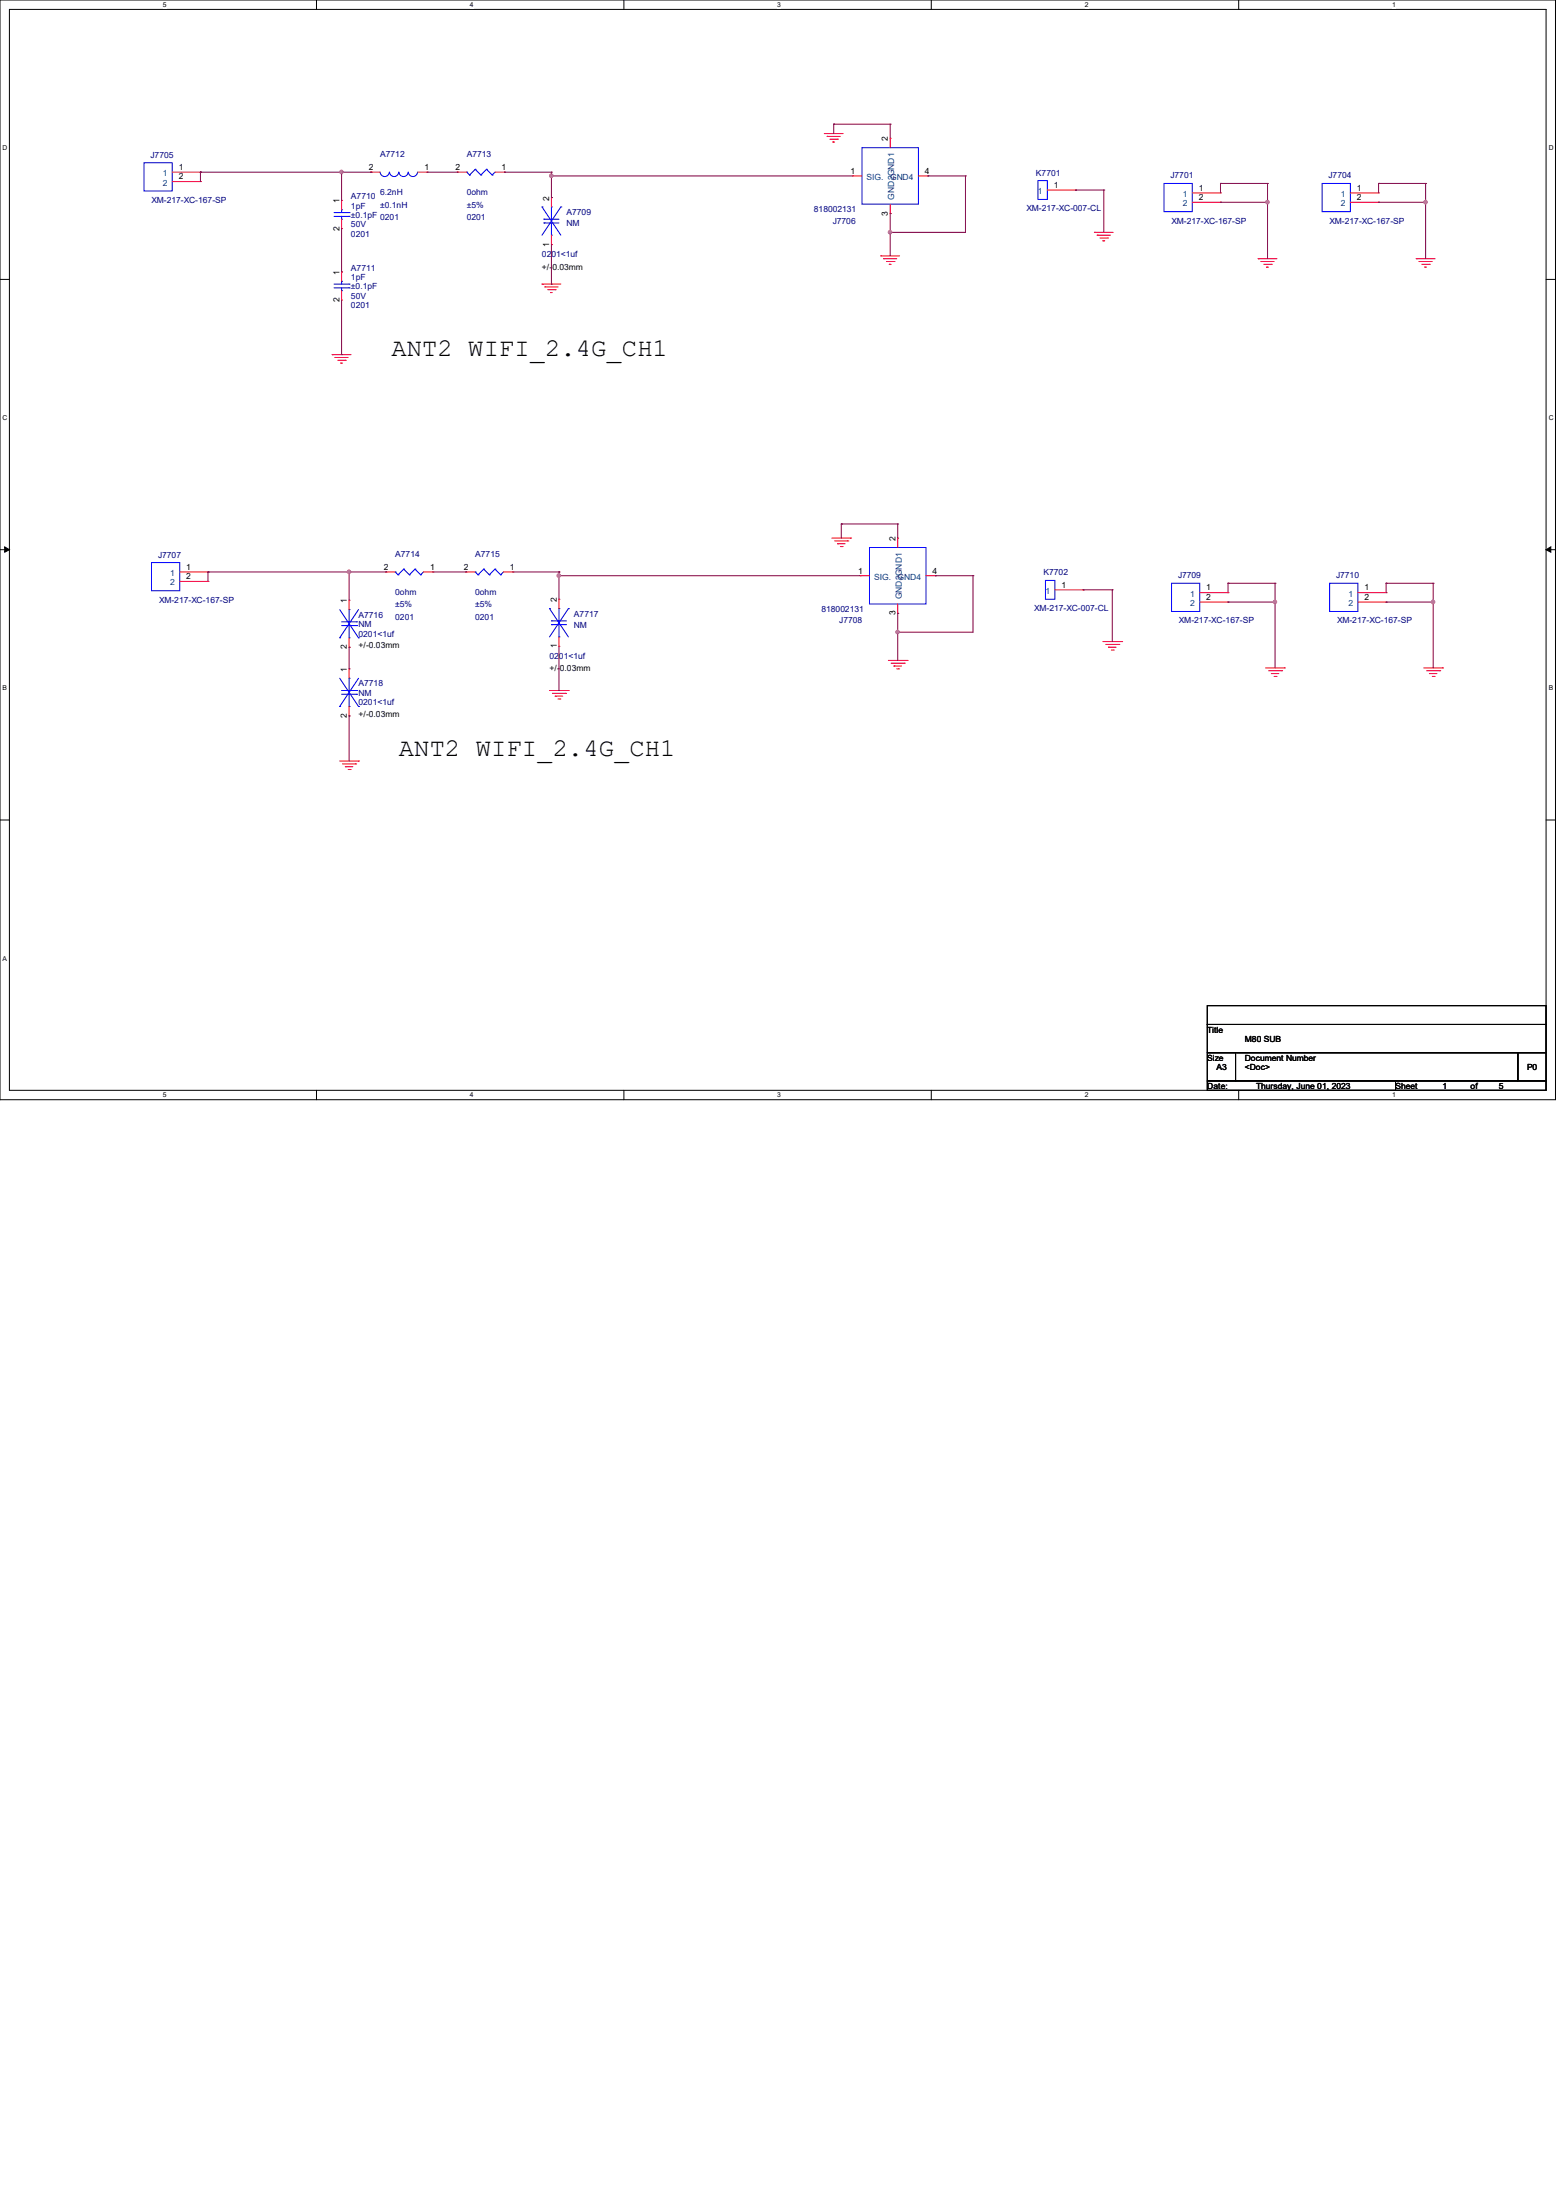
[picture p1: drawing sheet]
<svg xmlns="http://www.w3.org/2000/svg" width="210mm" height="297mm" viewBox="0 0 210 297" stroke-linecap="round" stroke-linejoin="round" font-family="sans-serif">
<path d="M0 0h209.9v148.5h-209.9zM1.3 1.3h207.4v145.9h-207.4z" fill="none" stroke="#000" stroke-width=".13"/>
<g fill="#fff">
<path d="M22 .1h.5v1h-.5z"/>
<path d="M22 147.3h.5v1h-.5z"/>
</g>
<path d="M42.7 0v1.3M42.7 147.2v1.3" fill="none" stroke="#000" stroke-width=".13"/>
<g fill="#fff">
<path d="M63.4 .1h.5v1h-.5z"/>
<path d="M63.4 147.3h.5v1h-.5z"/>
</g>
<path d="M84.2 0v1.3M84.2 147.2v1.3" fill="none" stroke="#000" stroke-width=".13"/>
<g fill="#fff">
<path d="M104.9 .1h.5v1h-.5z"/>
<path d="M104.9 147.3h.5v1h-.5z"/>
</g>
<path d="M125.7 0v1.3M125.7 147.2v1.3" fill="none" stroke="#000" stroke-width=".13"/>
<g fill="#fff">
<path d="M146.4 .1h.5v1h-.5z"/>
<path d="M146.4 147.3h.5v1h-.5z"/>
</g>
<path d="M167.2 0v1.3M167.2 147.2v1.3" fill="none" stroke="#000" stroke-width=".13"/>
<g fill="#fff">
<path d="M187.9 .1h.5v1h-.5z"/>
<path d="M187.9 147.3h.5v1h-.5z"/>
<path d="M.3 19.5h.7v1h-.7z"/>
<path d="M209 19.5h.6v1h-.6z"/>
<path d="M.3 55.9h.7v1h-.7z"/>
<path d="M209 55.9h.6v1h-.6z"/>
</g>
<path d="M0 37.7h1.3M208.7 37.7h1.2" fill="none" stroke="#000" stroke-width=".13"/>
<g fill="#fff">
<path d="M.3 92.4h.6v1h-.6z"/>
<path d="M209 92.4h.6v1h-.6z"/>
</g>
<path d="M0 74.2h1.3M208.7 74.2h1.2" fill="none" stroke="#000" stroke-width=".13"/>
<path d="M.6 73.8l.7 .4-.7 .3zM208.7 74.2l.6-.4v.7z" fill="#000" stroke="#000" stroke-width=".13"/>
<path d="M.3 128.9h.6v1h-.6z" fill="#fff"/>
<path d="M0 110.7h1.3M208.7 110.7h1.2M162.9 135.8h45.8v2.5h-45.8zM162.9 138.3h45.8v3.8h-45.8zM162.9 142.1h3.9v3.8h-3.9zM162.9 145.9h25.4v1.3h-25.4zM166.8 142.1h38.1v3.8h-38.1zM188.3 145.9h20.4v1.3h-20.4zM204.9 142.1h3.8v3.8h-3.8z" fill="none" stroke="#000" stroke-width=".13"/>
<g fill="none" stroke="#f00" stroke-width=".13">
<path d="M111.3 18h.1M111.3 18h2.5M111.6 18.4h.1M111.6 18.4h1.8M112 18.8h1M112.4 19.2h.1M112.4 19.2h.2M113 18.8h.1M120.1 18.7h.1M120.1 18.7v1.2M23.2 23.2h3.9M23.2 24.5h3.9"/>
<path d="M27.1 23.2h.1M27.1 24.5h.1M46.1 27.1h.1M46.1 30.9h.1M46.1 36.7h.1M46.1 27.1v1.2M46.1 29.6v1.3M46.1 36.7v1.3M46.1 39.2v1.3M50 23.2h.1M50 23.2h1.3M56.4 23.2h1.3"/>
<path d="M57.7 23.2h.1M61.7 23.2h.1M61.7 23.2h1.3M66.8 23.2h1.3M68.1 23.2h.1M73.2 38.4h.1M73.2 38.4h2.5M73.5 38.7h.1M73.5 38.7h1.8M73.9 39.1h1M74.3 39.5h.1M74.3 39.5h.2"/>
<path d="M74.4 33h.1M74.4 26.7h.1M74.4 26.7v1.2M74.4 31.7v1.3M74.9 39.1h.1M115.1 23.7h.1M115.1 23.7h1.2M118.9 34.5h.1M118.9 34.5h2.5M119.3 34.9h.1M119.3 34.9h1.7M119.6 35.3h1"/>
<path d="M120 35.7h.1M120 35.7h.3M120.1 28.8h.1M120.1 27.6v1.2M120.6 35.3h.1M124 23.7h1.2M125.2 23.7h.1M141.4 25.7h3.8M145.2 25.7h.1M147.7 31.4h.1M147.7 31.4h2.5M148.1 31.7h.1"/>
<path d="M148.1 31.7h1.8M148.5 32.1h1M148.8 32.5h.1M148.8 32.5h.3M149.5 32.1h.1M160.9 26h3.8M160.9 27.3h3.8M164.7 26h.1M164.7 27.3h.1M169.8 34.9h.1M169.8 34.9h2.5M170.2 35.3h.1"/>
<path d="M170.2 35.3h1.8M170.6 35.7h1M170.9 36.1h.1M170.9 36.1h.3M171.6 35.7h.1M182.2 26h3.9M182.2 27.3h3.9M186.1 26h.1M186.1 27.3h.1M191.1 34.9h.1M191.1 34.9h2.6M191.5 35.3h.1"/>
<path d="M191.5 35.3h1.8M191.9 35.7h1M192.3 36.1h.1M192.3 36.1h.2M192.9 35.7h.1M44.8 47.9h.1M44.8 47.9h2.6M45.2 48.3h.1M45.2 48.3h1.8M45.6 48.6h1M46 49h.1M46 49h.2"/>
<path d="M46.1 40.5h.1M46.6 48.6h.1M24.3 77.2h3.8M24.3 78.5h3.8M28.1 77.2h.1M28.1 78.5h.1M52.1 77.2h.1M52.1 77.2h1.2M57.1 77.2h1.3M58.4 77.2h.1M62.9 77.2h.1M62.9 77.2h1.2"/>
<path d="M67.9 77.2h1.3M69.2 77.2h.1M112.3 72.6h2.5M112.6 73h1.8M113 73.4h.1M113 73.4h1M113.4 73.8h.3M113.7 73.8h.1M114.4 73h.1M114.8 72.6h.1M116.1 77.7h.1M116.1 77.7h1.2"/>
<path d="M121.2 72.6h.1M121.2 72.6v1.3M125 77.7h1.2M126.2 77.7h.1M142.4 79.6h3.8M146.2 79.6h.1M47.1 90.3h.1M47.1 96.6h.1M47.1 81h.1M47.1 87.4h.1M47.1 81v1.3M47.1 86.1v1.3"/>
<path d="M47.1 90.3v1.3M47.1 95.4v1.2M74.2 93.2h2.5M74.5 93.6h1.8M74.9 94h.1M74.9 94h1M75.3 94.4h.3M75.4 87.2h.1M75.4 80.9h.1M75.4 80.9v1.3M75.4 86v1.2M75.6 94.4h.1"/>
<path d="M76.3 93.6h.1M76.7 93.2h.1M119.9 89.2h2.5M120.3 89.5h1.7M120.6 89.9h.1M120.6 89.9h1.1M121 90.3h.3M121.2 82.8h.1M121.2 81.5v1.3M121.3 90.3h.1M122 89.5h.1M122.4 89.2h.1"/>
<path d="M148.8 86.6h2.6M149.2 87h1.8M149.6 87.4h.1M149.6 87.4h1M150 87.8h.2M150.2 87.8h.1M151 87h.1M151.4 86.6h.1M161.9 80h3.8M161.9 81.3h3.8M165.7 80h.1M165.7 81.3h.1"/>
<path d="M170.8 90.2h2.6M171.2 90.6h1.8M171.6 90.9h.1M171.6 90.9h1M172 91.3h.2M172.2 91.3h.1M173 90.6h.1M173.4 90.2h.1M183.3 80h3.8M183.3 81.3h3.8M187.1 80h.1M187.1 81.3h.1"/>
<path d="M192.2 90.2h2.5M192.5 90.6h1.8M192.9 90.9h.1M192.9 90.9h1M193.3 91.3h.2M193.5 91.3h.1M194.3 90.6h.1M194.7 90.2h.1M45.8 102.7h2.6M46.2 103.1h1.8M46.6 103.5h.1M46.6 103.5h1"/>
<path d="M47 103.9h.2M47.2 103.9h.1M48 103.1h.1M48.4 102.7h.1"/>
</g>
<g fill="none" stroke="#00f" stroke-width=".13">
<path d="M116.3 19.9h7.7v7.7h-7.7zM19.4 22h3.8v3.8h-3.8zM45.1 28.7h2M45.1 29.2h2M45.1 38.4h2M45.1 38.9h2M46.1 28.3h.1M46.1 29.6h.1M46.1 38h.1M46.1 39.2h.1M46.1 28.3v.4M46.1 29.2v.4"/>
<path d="M46.1 38v.4M46.1 38.9v.3M47.1 28.7h.1M47.1 29.2h.1M47.1 38.4h.1M47.1 38.9h.1M52.5 23.2a.61 .61 0 0 1-.6 .6 .61 .61 0 0 1-.6-.6M53.8 23.2a.61 .61 0 0 1-.6 .6 .61 .61 0 0 1-.6-.6M55.1 23.2a.61 .61 0 0 1-.6 .6 .61 .61 0 0 1-.7-.6M56.3 23.2a.61 .61 0 0 1-.6 .6 .61 .61 0 0 1-.6-.6M63 23.2h.1M63 23.2l.4 .4"/>
<path d="M63.4 23.6h.1M64.1 22.9h.1M64.1 22.9l.8 .7M64.1 22.9l-.7 .7M64.9 23.6h.1M65.7 22.9h.1M65.7 22.9l.7 .7M65.7 22.9l-.8 .7M66.4 23.6h.1M66.8 23.2l-.4 .4M73.2 27.9h.1M73.2 27.9l2.5 3.8"/>
<path d="M73.4 30.1h.1M73.4 29.6h.1M73.4 30.1h2M73.4 29.6h2M74.4 31.7h.1M74.4 27.9h.1M74.4 27.9v1.7M74.4 30.1v1.6M75.7 27.9h.1M75.7 27.9l-2.5 3.8M140.1 24.4h1.3v2.5h-1.3zM157.1 24.8h3.8v3.8h-3.8z"/>
<path d="M178.4 24.8h3.8v3.8h-3.8zM20.4 75.9h3.9v3.9h-3.9zM53.3 77.2h.1M53.3 77.2l.4 .4M53.7 77.6h.1M54.5 76.8h.1M54.5 76.8l.7 .8M54.5 76.8l-.8 .8M55.2 77.6h.1M56 76.8h.1M56 76.8l.8 .8M56 76.8l-.8 .8"/>
<path d="M56.8 77.6h.1M57.1 77.2l-.3 .4M64.1 77.2h.1M64.1 77.2l.4 .4M64.5 77.6h.1M65.3 76.8h.1M65.3 76.8l.7 .8M65.3 76.8l-.8 .8M66 77.6h.1M66.8 76.8h.1M66.8 76.8l.8 .8M66.8 76.8l-.8 .8"/>
<path d="M67.6 77.6h.1M67.9 77.2l-.3 .4M117.3 73.9h7.7v7.6h-7.7zM141.1 78.4h1.3v2.5h-1.3zM158.1 78.7h3.8v3.8h-3.8zM179.5 78.7h3.8v3.8h-3.8zM45.8 95.4h.1M45.8 86.1h.1M45.8 91.6l2.6 3.8M45.8 82.3l2.6 3.8M46.1 93.2h2M46.1 93.7h2"/>
<path d="M46.1 83.9h2M46.1 84.5h2M47.1 91.6h.1M47.1 95.4h.1M47.1 82.3h.1M47.1 86.1h.1M47.1 82.3v1.6M47.1 84.5v1.6M47.1 91.6v1.6M47.1 93.7v1.7M48.1 93.2h.1M48.1 93.7h.1"/>
<path d="M48.1 83.9h.1M48.1 84.5h.1M48.4 95.4h.1M48.4 86.1h.1M48.4 91.6l-2.6 3.8M48.4 82.3l-2.6 3.8M74.2 82.2h.1M74.2 82.2l2.5 3.8M74.4 84.3h.1M74.4 83.8h.1M74.4 84.3h2.1M74.4 83.8h2.1"/>
<path d="M75.4 86h.1M75.4 82.2h.1M75.4 82.2v1.6M75.4 84.3v1.7M76.7 82.2h.1M76.7 82.2l-2.5 3.8"/>
</g>
<g fill="none" stroke="#800040" stroke-width=".13">
<path d="M112.5 16.8h.1M112.5 16.8v1.2M112.5 16.8h7.6M120.1 16.8h.1M120.1 16.8v1.9M27.1 23.2h.1M27.1 23.2h22.9M27.1 23.2v1.3M46.1 23.2h.1M46.1 36.7h.1M46.1 23.2v3.9M46.1 30.9v5.8"/>
<path d="M50 23.2h.1M57.7 23.2h4M61.7 23.2h.1M68.1 23.2h.1M68.1 23.2h6.3M74.4 26.7h.1M74.4 23.7h.1M74.4 23.2h.1M74.4 38.4h.1M74.4 23.2v3.5M74.4 33v5.4M74.4 23.7h40.7"/>
<path d="M120.1 28.8h.1M120.1 31.4h.1M120.1 28.8v5.7M125.2 23.7h.1M125.2 23.7h5.1M130.3 23.7h.1M130.3 23.7v7.7h-10.2M145.2 25.7h.1M145.2 25.7h3.8M149 25.7h.1M149 25.7v5.7M164.7 24.8h.1"/>
<path d="M164.7 27.3h.1M164.7 24.8v1.2M164.7 24.8h6.4M164.7 27.3h6.4M171.1 24.8h.1M171.1 27.3h.1M171.1 24.8v10.1M186.1 24.8h.1M186.1 27.3h.1M186.1 24.8h6.3M186.1 27.3h6.3M186.1 24.8v1.2"/>
<path d="M192.4 24.8h.1M192.4 27.3h.1M192.4 24.8v10.1M46.1 47.9h.1M46.1 40.5v7.4M28.1 77.2h.1M28.1 77.2v1.3M28.1 77.2h24M47.1 77.2h.1M47.1 77.2v3.8M52.1 77.2h.1M58.4 77.2h4.5"/>
<path d="M62.9 77.2h.1M69.2 77.2h6.2M75.4 77.7h.1M75.4 77.2h.1M75.4 77.2v3.7M75.4 77.7h40.7M113.5 70.7h.1M113.5 70.7v1.9M113.5 70.7h7.7M121.2 70.7h.1M121.2 70.7v1.9M126.2 77.7h.1"/>
<path d="M126.2 77.7h5.1M131.3 77.7h.1M131.3 77.7v7.6h-10.1M146.2 79.6h.1M146.2 79.6h3.9M150.1 79.6h.1M150.1 79.6v7M165.7 78.7h.1M165.7 78.7h6.4M165.7 78.7v1.3M172.1 78.7h.1M172.1 78.7v11.5"/>
<path d="M187.1 78.7h.1M187.1 78.7h6.3M187.1 78.7v1.3M193.4 78.7h.1M193.4 78.7v11.5M47.1 87.4h.1M47.1 96.6h.1M47.1 87.4v2.9M47.1 96.6v6.1M75.4 93.2h.1M75.4 87.2v6M121.2 82.8h.1"/>
<path d="M121.2 85.3h.1M121.2 82.8v6.4M165.7 81.3h.1M165.7 81.3h6.4M172.1 81.3h.1M187.1 81.3h.1M187.1 81.3h6.3M193.4 81.3h.1"/>
</g>
<g fill="#f0f" stroke="#f0f" stroke-width=".13">
<circle cx="46.1" cy="23.2" r=".23"/>
<circle cx="74.4" cy="23.7" r=".23"/>
<circle cx="120.1" cy="31.3" r=".23"/>
<circle cx="171" cy="27.3" r=".23"/>
<circle cx="192.4" cy="27.3" r=".23"/>
<circle cx="47.1" cy="77.2" r=".23"/>
<circle cx="75.4" cy="77.7" r=".23"/>
<circle cx="172.1" cy="81.3" r=".23"/>
<circle cx="193.4" cy="81.3" r=".23"/>
<circle cx="121.1" cy="85.3" r=".23"/>
</g>
<g font-size="3.4">
<text x="52.8" y="48">ANT2 WIFI_2.4G_CH1</text>
<text x="53.8" y="102">ANT2 WIFI_2.4G_CH1</text>
</g>
<g font-size="1.1" fill="#000080">
<text x="20.3" y="21.3">J7705</text>
<text x="51.3" y="21.2">A7712</text>
<text x="63" y="21.2">A7713</text>
<text x="139.8" y="23.7">K7701</text>
<text x="20.4" y="27.4">XM-217-XC-167-SP</text>
<text x="47.4" y="26.9">A7710</text>
<text x="47.4" y="28.2">1pF</text>
<text x="47.4" y="29.4">±0.1pF 0201</text>
<text x="51.3" y="26.4">6.2nH</text>
<text x="51.3" y="28">±0.1nH</text>
<text x="63" y="26.4">0ohm</text>
<text x="63" y="28">±5%</text>
<text x="63" y="29.7">0201</text>
<text x="76.4" y="29">A7709</text>
<text x="109.8" y="28.7">818002131</text>
<text x="138.5" y="28.5">XM-217-XC-007-CL</text>
<text x="158" y="24.1">J7701</text>
<text x="179.3" y="24.1">J7704</text>
<text x="47.4" y="32">0201</text>
<text x="47.4" y="30.7">50V</text>
<text x="73.1" y="34.8">0201&lt;1uf</text>
<text x="76.4" y="30.6">NM</text>
<text x="112.4" y="30.2">J7706</text>
<text x="158.1" y="30.2">XM-217-XC-167-SP</text>
<text x="179.4" y="30.2">XM-217-XC-167-SP</text>
<text x="47.4" y="36.5">A7711</text>
<text x="47.4" y="37.8">1pF</text>
<text x="47.4" y="41.6">0201</text>
<text x="47.4" y="40.3">50V</text>
<text x="47.4" y="39.1">±0.1pF</text>
<text x="21.3" y="75.3">J7707</text>
<text x="53.3" y="75.1">A7714</text>
<text x="64.1" y="75.1">A7715</text>
<text x="140.8" y="77.7">K7702</text>
<text x="21.5" y="81.4">XM-217-XC-167-SP</text>
<text x="48.4" y="83.4">A7716</text>
<text x="53.3" y="80.3">0ohm</text>
<text x="53.3" y="82">±5%</text>
<text x="53.3" y="83.7">0201</text>
<text x="64.1" y="80.3">0ohm</text>
<text x="64.1" y="82">±5%</text>
<text x="64.1" y="83.7">0201</text>
<text x="77.5" y="83.3">A7717</text>
<text x="110.9" y="82.6">818002131</text>
<text x="139.6" y="82.5">XM-217-XC-007-CL</text>
<text x="159" y="78.1">J7709</text>
<text x="180.3" y="78.1">J7710</text>
<text x="48.4" y="84.7">NM</text>
<text x="48.4" y="85.9">0201&lt;1uf</text>
<text x="74.2" y="89">0201&lt;1uf</text>
<text x="77.5" y="84.8">NM</text>
<text x="113.3" y="84.2">J7708</text>
<text x="159.1" y="84.2">XM-217-XC-167-SP</text>
<text x="180.5" y="84.2">XM-217-XC-167-SP</text>
<text x="48.4" y="92.7">A7718</text>
<text x="48.4" y="93.9">NM</text>
<text x="48.4" y="95.2">0201&lt;1uf</text>
</g>
<g font-size="1.1" fill="#004080">
<text x="22" y="23.8">1</text>
<text x="22" y="25.1">2</text>
<text x="117" y="24.3">SIG.</text>
<text x="120.1" y="24.3">GND4</text>
<text x="120.7" y="26.9" transform="rotate(-90 120.7 26.9)">GND2GND1</text>
<text x="140.1" y="26.2">1</text>
<text x="159.6" y="26.6">1</text>
<text x="159.6" y="27.9">2</text>
<text x="181" y="26.6">1</text>
<text x="181" y="27.9">2</text>
<text x="23" y="77.8">1</text>
<text x="23" y="79">2</text>
<text x="118" y="78.3">SIG.</text>
<text x="121.1" y="78.3">GND4</text>
<text x="121.7" y="80.9" transform="rotate(-90 121.7 80.9)">GND2GND1</text>
<text x="141.1" y="80.2">1</text>
<text x="160.6" y="80.6">1</text>
<text x="160.6" y="81.8">2</text>
<text x="182" y="80.6">1</text>
<text x="182" y="81.8">2</text>
</g>
<g font-size="1.1">
<text x="24.1" y="22.9">1</text>
<text x="49.8" y="22.9">2</text>
<text x="57.3" y="22.9">1</text>
<text x="61.5" y="22.9">2</text>
<text x="67.7" y="22.9">1</text>
<text x="114.8" y="23.5">1</text>
<text x="119.8" y="19.1" transform="rotate(-90 119.8 19.1)">2</text>
<text x="124.8" y="23.5">4</text>
<text x="24.1" y="24.2">2</text>
<text x="45.8" y="27.5" transform="rotate(-90 45.8 27.5)">1</text>
<text x="74.1" y="27.1" transform="rotate(-90 74.1 27.1)">2</text>
<text x="119.8" y="29.1" transform="rotate(-90 119.8 29.1)">3</text>
<text x="142.2" y="25.4">1</text>
<text x="161.8" y="25.7">1</text>
<text x="161.8" y="27">2</text>
<text x="183.1" y="25.7">1</text>
<text x="183.1" y="27">2</text>
<text x="45.8" y="31.1" transform="rotate(-90 45.8 31.1)">2</text>
<text x="74.1" y="33.3" transform="rotate(-90 74.1 33.3)">1</text>
<text x="45.8" y="40.8" transform="rotate(-90 45.8 40.8)">2</text>
<text x="45.8" y="37.1" transform="rotate(-90 45.8 37.1)">1</text>
<text x="73.1" y="36.4">+/-0.03mm</text>
<text x="25.1" y="76.9">1</text>
<text x="51.8" y="76.9">2</text>
<text x="58" y="76.9">1</text>
<text x="62.6" y="76.9">2</text>
<text x="68.8" y="76.9">1</text>
<text x="115.8" y="77.4">1</text>
<text x="120.9" y="73" transform="rotate(-90 120.9 73)">2</text>
<text x="125.8" y="77.4">4</text>
<text x="25.1" y="78.2">2</text>
<text x="46.8" y="81.4" transform="rotate(-90 46.8 81.4)">1</text>
<text x="75.1" y="81.3" transform="rotate(-90 75.1 81.3)">2</text>
<text x="120.9" y="83.1" transform="rotate(-90 120.9 83.1)">3</text>
<text x="143.2" y="79.3">1</text>
<text x="162.8" y="79.7">1</text>
<text x="162.8" y="81">2</text>
<text x="184.1" y="79.7">1</text>
<text x="184.1" y="81">2</text>
<text x="46.8" y="87.6" transform="rotate(-90 46.8 87.6)">2</text>
<text x="48.4" y="87.5">+/-0.03mm</text>
<text x="75.1" y="87.5" transform="rotate(-90 75.1 87.5)">1</text>
<text x="46.8" y="90.7" transform="rotate(-90 46.8 90.7)">1</text>
<text x="74.2" y="90.6">+/-0.03mm</text>
<text x="46.8" y="96.9" transform="rotate(-90 46.8 96.9)">2</text>
<text x="48.4" y="96.7">+/-0.03mm</text>
<text x="162.9" y="139.4">Title</text>
<text x="162.9" y="143.2">Size</text>
<text x="168" y="143.2">Document Number</text>
<text x="168" y="140.7">M80 SUB</text>
<text x="162.9" y="147">Date:</text>
<text x="164.2" y="144.5">A3</text>
<text x="168" y="144.5">&lt;Doc&gt;</text>
<text x="169.5" y="147">Thursday, June 01, 2023</text>
<text x="188.3" y="147">Sheet</text>
<text x="194.7" y="147">1</text>
<text x="198.5" y="147">of</text>
<text x="202.3" y="147">5</text>
<text x="206.1" y="144.5">P0</text>
</g>
<g font-size=".9">
<text x="22" y=".9">5</text>
<text x="63.4" y=".9">4</text>
<text x="104.9" y=".9">3</text>
<text x="146.4" y=".9">2</text>
<text x="187.9" y=".9">1</text>
<text x=".3" y="20.3">D</text>
<text x="209" y="20.3">D</text>
<text x=".3" y="56.7">C</text>
<text x="209" y="56.7">C</text>
<text x=".3" y="93.2">B</text>
<text x="209" y="93.2">B</text>
<text x=".3" y="129.7">A</text>
<text x="22" y="148.1">5</text>
<text x="63.4" y="148.1">4</text>
<text x="104.9" y="148.1">3</text>
<text x="146.4" y="148.1">2</text>
<text x="187.9" y="148.1">1</text>
</g>
</svg>
